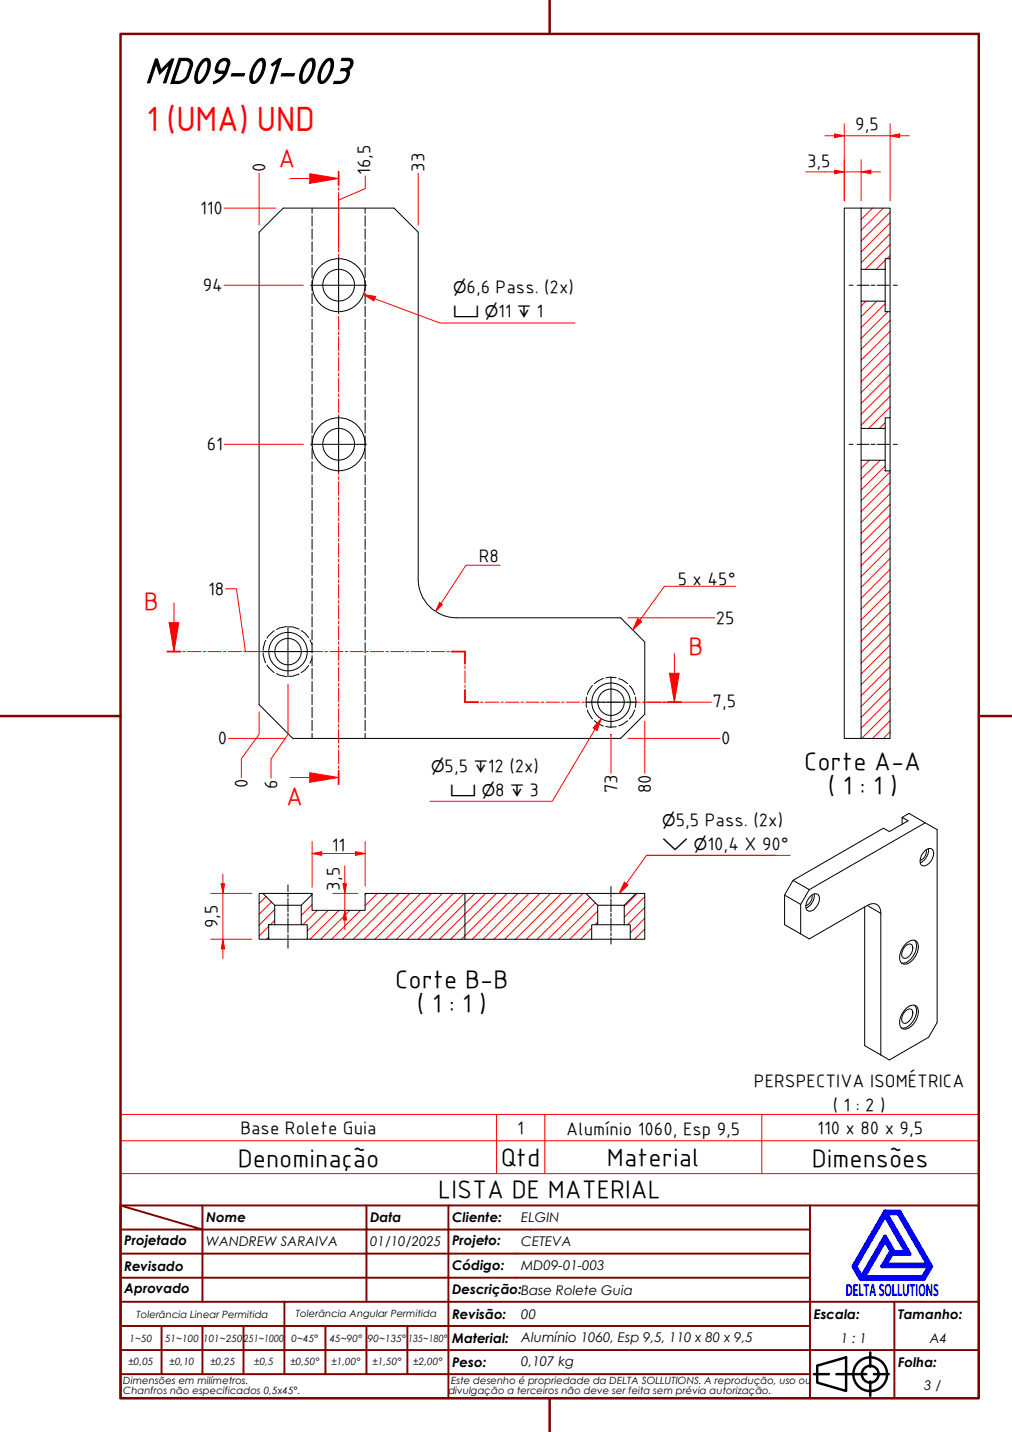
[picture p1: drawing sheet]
<svg xmlns="http://www.w3.org/2000/svg" width="210mm" height="297mm" viewBox="0 0 210 297" stroke-linecap="round" stroke-linejoin="round" font-family="sans-serif">
<!-- layer: Hatch (ABNT) -->
<g fill="none" stroke="#f00" stroke-width=".21">
<path d="M178.7 43.2l-.1 .1M181 43.2l-2.4 2.3M183.2 43.2l-4.6 4.6M183.6 54l-1.9 1.9M184.6 53l-.7 .7M184.6 50.7l-5.1 5.2M184.6 48.5l-6 6M184.6 46.3l-6 6M184.6 44l-6 6M179.6 62.5l-1 1M181.9 62.5l-3.3 3.2M183.6 63l-5 5"/>
<path d="M184.2 64.7l-5.6 5.5M184.6 79.9l-6 6M184.6 77.7l-6 6M184.6 75.4l-6 6.1M184.6 73.2l-6 6M184.6 71l-6 6M184.6 68.7l-6 6M184.6 66.5l-6 6M180.3 95.5l-1.7 1.7M182.6 95.5l-4 3.9M183.6 87.7l-1.2 1.2M183.6 96.7l-5 4.9"/>
<path d="M184.6 84.4l-4.4 4.5M184.6 82.2l-6 6M184.6 97.9l-6 6M184.6 118.1l-6 6M184.6 115.9l-6 6M184.6 113.6l-6 6M184.6 111.4l-6 6M184.6 109.1l-6 6M184.6 106.9l-6 6M184.6 104.6l-6 6M184.6 102.4l-6 6M184.6 100.1l-6 6"/>
<path d="M184.6 138.3l-6 6M184.6 136.1l-6 6M184.6 133.8l-6 6M184.6 131.6l-6 6M184.6 129.3l-6 6M184.6 127.1l-6 6M184.6 124.8l-6 6M184.6 122.6l-6 6M184.6 120.4l-6 6M184.6 151.8l-1.4 1.4M184.6 149.5l-3.6 3.7M184.6 147.3l-5.9 5.9"/>
<path d="M184.6 145l-6 6.1M184.6 142.8l-6 6M184.6 140.6l-6 6M55.2 186l-1.5 1.4M55.7 194.4l-.4 .4M55.7 192.2l-2 1.9M56.3 187.1l-2.6 2.6M57 190.9l-.9 .9M57 188.7l-3.3 3.2M64.7 187.6l-2.2 2.3M65.8 188.8l-3 3M68.1 188.8l-4.4 4.3"/>
<path d="M70.3 188.8l-6 6M72.5 188.8l-6 6M74.8 188.8l-6 6M76 185.3l-.3 .3M78.3 185.3l-2.6 2.6M80.5 185.3l-9.5 9.5M82.8 185.3l-9.5 9.5M85 185.3l-9.5 9.5M87.2 185.3l-9.4 9.5M89.5 185.3l-9.5 9.5M91.8 185.3l-9.5 9.5M94 185.3l-9.5 9.5"/>
<path d="M96.2 185.3l-9.5 9.5M98.5 185.3l-9.5 9.5M100.7 185.3l-9.5 9.5M103 185.3l-9.5 9.5M105.2 185.3l-9.5 9.5M107.5 185.3l-9.5 9.5M109.7 185.3l-9.5 9.5M112 185.3l-9.6 9.5M114.2 185.3l-9.5 9.5M116.4 185.3l-9.5 9.5M118.7 185.3l-9.5 9.5M120.9 185.3l-9.5 9.5"/>
<path d="M122.4 186.1l-8.7 8.7M122.7 194.8h.1M122.7 192.5l-2.3 2.3M123.5 187.3l-7.6 7.5M124 191.2l-.6 .6M124 189l-5.8 5.8M132.2 185.3l-2.7 2.7M133.7 192.7l-2.1 2.1M133.7 190.5l-3 3M133.7 188.2l-3.5 3.6M133.7 186l-4.2 4.3"/>
</g>
<!-- layer: Hidden (ABNT) -->
<g fill="none" stroke="#000" stroke-width=".21">
<path d="M64.7 43.2v1M64.7 44.8v2.1M64.7 47.5v2.1M64.7 50.1v2.2M64.7 52.8v2.2M64.7 55.5v2.1M64.7 58.2v2.1M75.7 43.2v1M75.7 44.8v2.1M75.7 47.5v2.1M75.7 50.1v2.2M75.7 52.8v2.2"/>
<path d="M75.7 55.5v2.1M75.7 58.2v2.1M64.7 60.9v2.1M64.7 63.5v2.2M64.7 66.2v2.2M64.7 68.9v2.2M64.7 71.6v2.2M64.7 74.3v2.1M64.7 77v2.1M64.7 79.7v2.1M75.7 60.9v2.1M75.7 63.5v2.2"/>
<path d="M75.7 66.2v2.2M75.7 68.9v2.2M75.7 71.6v2.2M75.7 74.3v2.1M75.7 77v2.1M75.7 79.7v2.1M64.7 82.3v2.2M64.7 85v2.2M64.7 87.7v2.1M64.7 90.4v2.1M64.7 93.1v2.1M64.7 95.7v2.2"/>
<path d="M64.7 98.4v2.2M75.7 82.3v2.2M75.7 85v2.2M75.7 87.7v2.1M75.7 90.4v2.1M75.7 93.1v2.1M75.7 95.7v2.2M75.7 98.4v2.2M64.7 101.1v2.2M64.7 103.8v2.1M64.7 106.5v2.1M64.7 109.2v2.1"/>
<path d="M64.7 111.9v2.1M64.7 114.5v2.2M64.7 117.2v2.1M64.7 119.9v2.1M75.7 101.1v2.2M75.7 103.8v2.1M75.7 106.5v2.1M75.7 109.2v2.1M75.7 111.9v2.1M75.7 114.5v2.2M75.7 117.2v2.1M75.7 119.9v2.1"/>
<path d="M54.6 135.4v.5l.5 1.6M55.1 132.8l-.5 1.7v.4M55.4 138l.3 .4 1.2 1.1M56.9 130.8l-1.2 1.1-.3 .5M57.4 139.7l.6 .3 1.4 .3M59.4 130l-1.4 .3-.6 .3M60 130l.8 .1 1.2 .4M62 139.8l-1.2 .5h-.8M62.5 130.8l.8 .5 .7 1M64 138l-.7 1-.8 .5M64.3 132.7l.4 1M64.7 136.6l-.4 1"/>
<path d="M64.7 122.6v2.1M64.7 125.3v2.1M64.7 127.9v2.2M64.7 130.6v2.2M64.7 133.3v2.2M64.7 136v2.1M64.7 138.7v2.1M75.7 122.6v2.1M75.7 125.3v2.1M75.7 127.9v2.2M75.7 130.6v2.2M75.7 133.3v2.2"/>
<path d="M75.7 136v2.1M75.7 138.7v2.1M64.7 141.4v2.1M64.7 144v2.2M64.7 146.7v2.2M64.7 149.4v2.2M64.7 152.1v1.1M75.7 141.4v2.1M75.7 144v2.2M75.7 146.7v2.2M75.7 149.4v2.2M75.7 152.1v1.1"/>
<path d="M121.7 144.6l-.1 .4 .1 1.7M121.8 147.3l.2 .4 .9 1.4M122.9 142.2l-.9 1.4-.2 .5M123.3 149.5l.4 .4 1.4 .7M125.1 140.7l-1.4 .7-.4 .4M125.7 150.7l.7 .1 1.4-.1M127.8 140.6l-1.4-.1-.7 .1M128.3 140.8l.8 .2 1.1 .8M130.2 149.5l-1.1 .8-.8 .3M130.6 142.2l.6 .8 .5 1.1M131.7 147.3l-.5 1.1-.6 .7M131.8 144.6l.1 1.1-.1 1"/>
</g>
<!-- layer: Visible (ABNT) -->
<g fill="none" stroke="#000" stroke-width=".21">
<path d="M58.7 43.2h23l5 5v72a8 8 0 0 0 8 8h34l5 5v15l-5 5h-68l-7-7v-98zM178.6 43.2h6v10.5h-1v2.2h-5zM178.6 43.2h-3.5v110h3.5M178.6 55.9v6.6M183.6 55.9v6.6M184.6 53.7v11M178.6 62.5h5v2.2h1v22h-1v2.2h-5zM178.6 95.5h5v2.2h1v55.5h-6zM178.6 88.9v6.6M183.6 88.9v6.6M184.6 86.7v11M187.1 171v-1.4l1.3 .7-3.9 2.2-1.3-.7-18.7 10.8"/>
<path d="M187.1 169.6l1.4-.9 5.9 3.4v40l-1.8 3.1-8.1 4.7-1.8-1.1M191.8 176.5a1.02 1.02 0 0 1 1.8 0 2.58 2.58 0 0 1-2.2 3.1 1.14 1.14 0 0 1-.5-1.5l.5-1.1zM191.9 170.7l-24 13.8M192.1 176.3a1.87 1.87 0 0 1-1.3 2.1M192.6 176a2.88 2.88 0 0 1-1.7 3M53.7 185.3h.8l2.5 2.5v4h-1.3v3h-2zM54.5 185.3h10.2v.2M55.7 194.8h8M57 187.8h5.5M57 191.8h5.5M62.5 187.8l2.2-2.3v3.3h11v-3.5h45.8l2.5 2.5v4h-1.3v3h-59v-3h-1.2zM96.4 185.3v9.5"/>
<path d="M121.5 185.3h10.4M122.7 194.8h8M124 187.8h5.5M124 191.8h5.5M129.5 187.8l2.4-2.5h1.8v9.5h-3v-3h-1.2zM162.7 185.7v6.1l5.2 3 12-7 2.8 1.6M166.1 187.6v6.1M167.9 184.5l-3.4-1.9-1.8 3.1M167.9 184.5l-1.8 3.1-3.4-1.9M168.1 185.9a1.02 1.02 0 0 1 1.8 0 2.65 2.65 0 0 1-2.2 3.1 1.16 1.16 0 0 1-.5-1.5l.2-.6zM168.4 185.7a1.95 1.95 0 0 1-1.2 2.1M168.9 185.4a2.88 2.88 0 0 1-1.7 3"/>
<path d="M179.3 188.1v28.8l3.4 1.9M179.9 187.8a1.71 1.71 0 0 1 2-.2 1.71 1.71 0 0 1 .8 1.8M182.7 189.4v29.4M187.7 196.3a.92 .92 0 0 1 1.6-.1 2.25 2.25 0 0 1-1.6 2.6 .77 .77 0 0 1-.7-1.1zM188 195.6a1.53 1.53 0 0 1 2.2-.2 3.6 3.6 0 0 1-2.6 4.6 1.17 1.17 0 0 1-1-1.4 4.3 4.3 0 0 1 1.4-3zM189.7 195a3.1 3.1 0 0 1-.8 4 2.04 2.04 0 0 1-1.9 .8M187.7 209.8a.9 .9 0 0 1 1.6-.1 2.25 2.25 0 0 1-1.6 2.6 .78 .78 0 0 1-.7-1.1zM188 209.1a1.53 1.53 0 0 1 2.2-.2 3.6 3.6 0 0 1-2.6 4.6 1.39 1.39 0 0 1-1-2 4.8 4.8 0 0 1 1.4-2.4zM189.7 208.5a3.1 3.1 0 0 1-.8 3.9 2.01 2.01 0 0 1-1.9 .8"/>
<circle cx="70.2" cy="59.2" r="3.3"/>
<circle cx="70.2" cy="59.2" r="5.5"/>
<circle cx="70.2" cy="92.2" r="3.3"/>
<circle cx="70.2" cy="92.2" r="5.5"/>
<circle cx="59.7" cy="135.2" r="2.74"/>
<circle cx="59.7" cy="135.2" r="4"/>
<circle cx="126.7" cy="145.7" r="2.74"/>
<circle cx="126.7" cy="145.7" r="4"/>
</g>
<!-- layer: Linha Corte (ABNT) -->
<g fill="none" stroke="#f00" stroke-width=".21">
<path d="M70.2 35.6v2.8M70.2 38.9v.5M70.2 39.9v2.8M70.2 43.2v.5M70.2 44.2v2.8M70.2 47.5v.5M70.2 48.5v2.8M70.2 51.8v.5M70.2 52.8v2.8M70.2 56v.6M70.2 57v2.9M70.2 60.3v.6"/>
<path d="M70.2 61.3v2.9M70.2 64.6v.6M70.2 65.6v2.8M70.2 68.9v.5M70.2 69.9v2.8M70.2 73.2v.5M70.2 74.2v2.8M70.2 77.5v.5M70.2 78.5v2.8M70.2 81.8v.5M70.2 82.7v2.9M70.2 86v.6"/>
<path d="M70.2 87v2.9M70.2 90.3v.6M70.2 91.3v2.9M70.2 94.6v.5M70.2 95.6v2.8M70.2 98.9v.5M70.2 99.9v2.8M70.2 103.2v.5M70.2 104.1v2.9M70.2 107.4v.6M70.2 108.4v2.9M70.2 111.7v.6"/>
<path d="M70.2 112.7v2.9M70.2 116v.6M70.2 117v2.9M70.2 120.3v.5M70.2 121.3v2.8M70.2 124.6v.5M70.2 125.6v2.8M70.2 128.9v.5M70.2 129.9v2.8M70.2 133.2v.5M70.2 134.1v2.9M70.2 137.4v.6"/>
<path d="M70.2 138.4v2.9M70.2 141.7v.6M70.2 142.7v2.8M70.2 146v.5M70.2 147v2.8M70.2 150.3v.5M70.2 151.3v2.8M70.2 154.6v.5M70.2 155.6v2.8M70.2 158.9v.5M70.2 159.9v2.8M64.2 161.3h6"/>
</g>
<path d="M70.2 35.6v2.8M70.2 159.9v2.8" fill="none" stroke="#f00" stroke-width=".36"/>
<path d="M64.2 160.3l6 1-6 1z" fill="#f00"/>
<path d="M64.2 37h6M60.1 161.3h4.1M64.2 160.3l6 1-6 1z" fill="none" stroke="#f00" stroke-width=".21"/>
<path d="M64.2 36l6 1-6 1z" fill="#f00"/>
<g fill="none" stroke="#f00" stroke-width=".21">
<path d="M60.1 37h4.1M64.2 36l6 1-6 1zM34.7 135.2h2.8M36.1 129.2v6M37.9 135.2h.6M38.9 135.2h2.8M42.1 135.2h.6M43.1 135.2h2.8M46.3 135.2h.6M47.3 135.2h2.8M50.5 135.2h.6M51.5 135.2h2.8"/>
<path d="M54.8 135.2h.5M55.8 135.2h2.7M59 135.2h.5M60 135.2h2.7M63.2 135.2h.5M64.2 135.2h2.8M67.4 135.2h.5M68.4 135.2h2.8M71.6 135.2h.6M72.6 135.2h2.8M75.8 135.2h.6M76.8 135.2h2.8"/>
<path d="M80 135.2h.6M81 135.2h2.8M84.2 135.2h.6M85.2 135.2h2.8M88.5 135.2h.5M89.5 135.2h2.7M92.7 135.2h.5M93.7 135.2h2.7v2.5M96.4 138.1v.6M96.4 139.1v2.6M96.4 142.1v.6M96.4 143.1v2.6h2.8"/>
<path d="M99.7 145.7h.5M100.6 145.7h2.8M103.9 145.7h.5M104.8 145.7h2.8M108.1 145.7h.5M109.1 145.7h2.7M112.3 145.7h.5M113.3 145.7h2.7M116.5 145.7h.5M117.5 145.7h2.7M120.7 145.7h.5M121.7 145.7h2.7"/>
<path d="M124.9 145.7h.5M125.9 145.7h2.7M129.1 145.7h.5M130.1 145.7h2.7M133.3 145.7h.5M134.3 145.7h2.7M137.5 145.7h.5M138.5 145.7h2.7"/>
</g>
<path d="M34.7 135.2h2.8M93.7 135.2h2.7v2.5M96.4 143.1v2.6h2.8M138.5 145.7h2.7" fill="none" stroke="#f00" stroke-width=".36"/>
<path d="M35.1 129.2h2l-1 6z" fill="#f00"/>
<path d="M35.1 129.2h2l-1 6zM36.1 125.1v4.1M139.9 139.7v6" fill="none" stroke="#f00" stroke-width=".21"/>
<path d="M138.9 139.7h2l-1 6z" fill="#f00"/>
<path d="M138.9 139.7h2l-1 6zM139.9 135.6v4.1" fill="none" stroke="#f00" stroke-width=".21"/>
<path d="M75.4 61.1l2.3 .9M25 236.6h178v-5.4h-178v12.2M103 231.2v12.2M113 231.2v12.2M158 231.2v12.2M203 236.6v6.8h-178M25 243.4v6.6h178v-6.6" fill="none" stroke="#f00" stroke-width=".21"/>
<!-- layer: Borda A3/A4 (ABNT) -->
<path d="M25 7h178v283h-178zM114 0v7M0 148.5h25M203 148.5h7M114 290v7" fill="none" stroke="#800000" stroke-width=".51"/>
<path d="M183.6 257.3l1.2 2.2-1.8 3.2h9.7l-1.3 2.2h-12.2zM183.6 252.1l4.4 7.6h-2.6l-1.8-3.2-4.9 8.4-1.3-2.2zM183.6 251.3h3l6.5 11.4-1.5 2.6h-13.1l-1.5-2.6zM183.8 251.7h2.5l6.2 10.6h-8.8l1.3-2.2h3.7zM185 259.7h.2l-.1 .2z" fill="none" stroke="#00f" stroke-width=".8"/>
<!-- layer: 0 -->
<path d="M178.5 265.3h13.1" fill="none" stroke="#000" stroke-width=".21"/>
<g fill="none" stroke="#800000" stroke-width=".4">
<path d="M25 250l17 5h-17M25 250h178v40h-178zM42 255h34v5h17M42 255v15M42 250v5M76 250v5h17v5M93 250v5h75M168 250v20h-143M25 260h51v10M25 275h17M33.5 275v10M50.5 275h-8.5v10"/>
<path d="M59 270v15h-8.5M67.5 275v10h-8.5M76 275v10h8.5M84.5 275v10M93 275h-42.5v10M93 260v5h-68M93 275v10h75M93 260h75M93 275h75M168 265h-75v10M185.5 270v10h17.5M203 270h-35v10h17.5v10"/>
<path d="M25 285h25.5M25 280h143v10M67.5 285h8.5M84.5 285h8.5v5"/>
</g>
<g fill="none" stroke="#000" stroke-width=".51">
<path d="M168.8 285h3.1M169.5 283.3l6-1.8v7l-6-1.7zM173.5 285h6.2M180.5 280.5v3M180.5 286.5v3M181.3 285h3"/>
<circle cx="180.5" cy="285" r="3.5"/>
<circle cx="180.5" cy="285" r="1.75"/>
</g>
<!-- layer: Marca de centro (ISO) -->
<path d="M64.4 59.2h11.6M70.2 53.4v11.6M64.4 92.2h11.6M70.2 86.4v11.6M54.5 135.2h10.5M59.7 129.9v10.5M121.5 145.7h10.5M126.7 140.4v10.5" fill="none" stroke="#000" stroke-width=".21"/>
<path d="M53.7 35.9v10.8M75.8 36.5v2.6l-5.6 2.4v10.4M86.7 35.9v10.8M46.5 59.2h16.4M46.5 43.2h10.7M46.5 92.2h16.4M46.8 122.1h2.2l1.9 13.1h2.1M47.4 153.2h11.8" fill="none" stroke="#f00" stroke-width=".21"/>
<path d="M75.4 61.1l2.5 .4-.3 .9z" fill="#f00"/>
<path d="M75.4 61.1l2.5 .4-.3 .9zM77.7 62l13.5 5h28.1M124.7 149.1l-1.3 2.1" fill="none" stroke="#f00" stroke-width=".21"/>
<path d="M124.7 149.1l-.9 2.4-.8-.5z" fill="#f00"/>
<path d="M123.4 151.2l-8.8 15h-25.4M124.7 149.1l-.9 2.4-.8-.5zM129.9 183.3l-1.5 2" fill="none" stroke="#f00" stroke-width=".21"/>
<path d="M129.5 183l.8 .6-1.9 1.7z" fill="#f00"/>
<path d="M134.1 177.4h29.8M160.9 177.4h-26.8l-4.2 5.9M129.5 183l.8 .6-1.9 1.7z" fill="none" stroke="#f00" stroke-width=".21"/>
<!-- layer: Linha de centro (ISO) -->
<g fill="none" stroke="#000" stroke-width=".21">
<path d="M59.7 183.5v1.4M59.7 185.3v.7M59.7 186.4v2.7M59.7 189.5v.6M59.7 190.5v2.9M59.7 193.9v.8M59.7 195.1v1.6M126.7 183.9v1.3M126.7 185.5v.6M126.7 186.5v2.6M126.7 189.5v.6M126.7 190.5v2.7"/>
<path d="M126.7 193.5v.6M126.7 194.5v1.3"/>
</g>
<path d="M64.7 177h2" fill="none" stroke="#f00" stroke-width=".21"/>
<path d="M64.7 177l2-.3v.7z" fill="#f00"/>
<path d="M64.7 177l2-.3v.7zM73.7 177h2" fill="none" stroke="#f00" stroke-width=".21"/>
<path d="M73.7 176.7l2 .3-2 .4z" fill="#f00"/>
<path d="M64.7 174.5v9.5M66.7 177h7M73.7 176.7l2 .3-2 .4zM75.7 174.5v9.3M71.5 183.3v2" fill="none" stroke="#f00" stroke-width=".21"/>
<path d="M71.1 183.3h.8l-.4 2z" fill="#f00"/>
<path d="M71.1 183.3h.8l-.4 2zM71.5 188.8v2" fill="none" stroke="#f00" stroke-width=".21"/>
<path d="M71.5 188.8l.4 2h-.8z" fill="#f00"/>
<path d="M71.5 179.6v3.7M46.2 183.3v2M69 185.3h5.2M71.5 188.8l.4 2h-.8zM71.5 185.3v3.5M71.5 190.8v2" fill="none" stroke="#f00" stroke-width=".21"/>
<path d="M45.9 183.3h.7l-.4 2z" fill="#f00"/>
<path d="M45.9 183.3h.7l-.4 2zM46.2 194.8v2" fill="none" stroke="#f00" stroke-width=".21"/>
<path d="M46.2 194.8l.4 2h-.7z" fill="#f00"/>
<path d="M173.1 28.2h2M53.7 147.7v4.6l-3.6 5.1v3.9M59.7 141.9v10.4l-3.5 5.1v4M126.7 152.4v8M133.7 149.7v10.7M43.7 185.3h8.5M43.7 194.8h8.5M46.2 194.8l.4 2h-.7zM46.2 181.3v2M46.2 185.3v9.5M46.2 196.8v2" fill="none" stroke="#f00" stroke-width=".21"/>
<!-- layer: Linha de centro (ISO) -->
<path d="M176.1 59.2h.8M177.8 59.2h2.5M180.7 59.2h.8M181.9 59.2h2.5M185.3 59.2h.8M176.1 92.2h.8M177.8 92.2h2.5M180.7 92.2h.8M181.9 92.2h2.5M185.3 92.2h.8" fill="none" stroke="#000" stroke-width=".21"/>
<path d="M173.1 27.8l2 .4-2 .3z" fill="#f00"/>
<path d="M173.1 27.8l2 .4-2 .3zM184.6 28.2h2" fill="none" stroke="#f00" stroke-width=".21"/>
<path d="M184.6 28.2l2-.4v.7z" fill="#f00"/>
<path d="M171.1 28.2h2M175.1 28.2h9.5M175.1 25.7v16M178.6 35.7h2M184.6 28.2l2-.4v.7zM184.6 25.7v16M186.6 28.2h2" fill="none" stroke="#f00" stroke-width=".21"/>
<path d="M178.6 35.7l2-.4v.7z" fill="#f00"/>
<path d="M173.1 35.7h2M178.6 35.7l2-.4v.7z" fill="none" stroke="#f00" stroke-width=".21"/>
<path d="M173.1 35.3l2 .4-2 .3z" fill="#f00"/>
<path d="M167.1 35.7h6M173.1 35.3l2 .4-2 .3zM175.1 35.7h3.5M175.1 33.2v8.5M178.6 33.2v8.5M180.6 35.7h2M91.5 125.2l-1.1 1.7" fill="none" stroke="#f00" stroke-width=".21"/>
<path d="M91.1 125l.7 .4-1.4 1.5z" fill="#f00"/>
<path d="M103.7 117.2h-7.1l-5.1 8M91.1 125l.7 .4-1.4 1.5zM130.2 128.2h18M130.2 153.2h19.2M133.5 145.7h14.1" fill="none" stroke="#f00" stroke-width=".21"/>
<path d="M132.7 128.6l-1.5 2.1" fill="none" stroke="#f00" stroke-width=".21"/>
<path d="M132.3 128.3l.8 .6-1.9 1.8z" fill="#f00"/>
<path d="M132.3 128.3l.8 .6-1.9 1.8zM152.6 121.6h-14.8l-5.1 7" fill="none" stroke="#f00" stroke-width=".21"/>
<text font-size="81.9" fill="#fff" x="188.7" y="289">.</text>
<text font-size="8.1" x="30" y="17.2">MD09-01-003</text>
<text font-size="7" fill="#f00" x="30.4" y="27.1">1 (UMA) UND</text>
<g font-size="5.4" fill="#f00">
<text x="57.7" y="34.7">A</text>
<text x="29.8" y="126.5">B</text>
<text x="142.8" y="135.9">B</text>
<text x="59.4" y="167.1">A</text>
</g>
<g font-size="5.4">
<text x="166.8" y="159.6">Corte A-A</text>
<text x="171.7" y="164.6">( 1 : 1 )</text>
<text x="82" y="205">Corte B-B</text>
<text x="86.5" y="210">( 1 : 1 )</text>
<text x="49.3" y="242">Denominação</text>
<text x="103.9" y="241.8">Qtd</text>
<text x="125.9" y="241.8">Material</text>
<text x="168.4" y="242">Dimensões</text>
<text x="90.9" y="248.5">LISTA DE MATERIAL</text>
</g>
<g font-size="3.9">
<text x="177.4" y="27.1">9,5</text>
<text x="55" y="35.7" transform="rotate(-90 55 35.7)">0</text>
<text x="88" y="35.7" transform="rotate(-90 88 35.7)">33</text>
<text x="167.4" y="34.6">3,5</text>
<text x="76.8" y="36.2" transform="rotate(-90 76.8 36.2)">16,5</text>
<text x="41.5" y="44.4">110</text>
<text x="42" y="60.4">94</text>
<text x="96.8" y="60.9">6,6 Pass. (2x)</text>
<text x="103.3" y="65.9">11</text>
<text x="111.3" y="65.9">1</text>
<text x="42.9" y="93.4">61</text>
<text x="99.3" y="116.7">R8</text>
<text x="43.2" y="123.4">18</text>
<text x="140.6" y="121.3">5 x 45°</text>
<text x="148.5" y="129.4">25</text>
<text x="147.8" y="146.6">7,5</text>
<text x="45.2" y="154.4">0</text>
<text x="149.6" y="154.4">0</text>
<text x="92.2" y="160.1">5,5</text>
<text x="101.2" y="160.1">12 (2x)</text>
<text x="51.3" y="163.5" transform="rotate(-90 51.3 163.5)">0</text>
<text x="57.5" y="163.6" transform="rotate(-90 57.5 163.6)">6</text>
<text x="102.7" y="165.1">8</text>
<text x="109.8" y="165.1">3</text>
<text x="128" y="164.6" transform="rotate(-90 128 164.6)">73</text>
<text x="135" y="164.6" transform="rotate(-90 135 164.6)">80</text>
<text x="140.2" y="171.3">5,5 Pass. (2x)</text>
<text x="68.8" y="176.5">11</text>
<text x="146.7" y="176.3">10,4 X 90°</text>
<text x="70.4" y="184.7" transform="rotate(-90 70.4 184.7)">3,5</text>
<text x="45.1" y="192.5" transform="rotate(-90 45.1 192.5)">9,5</text>
<text x="156.4" y="225.5">PERSPECTIVA ISOMÉTRICA</text>
<text x="172.8" y="230.5">( 1 : 2 )</text>
<text x="49.9" y="235.2">Base Rolete Guia</text>
<text x="107.3" y="235.2">1</text>
<text x="117.5" y="235.3">Alumínio 1060, Esp 9,5</text>
<text x="169.5" y="235.2">110 x 80 x 9,5</text>
</g>
<text font-size="3.9" fill="#00f" x="175.4" y="268.8">DELTASOLLUTIONS</text>
<g font-size="3.3">
<text x="94" y="60.9">⌀</text>
<text x="94" y="65.9">⌴ ⌀</text>
<text x="107.3" y="65.9">↧</text>
<text x="89.4" y="160.1">⌀</text>
<text x="98.3" y="160.1">↧</text>
<text x="93.4" y="165.1">⌴ ⌀</text>
<text x="105.8" y="165.1">↧</text>
<text x="137.4" y="171.3">⌀</text>
<text x="137.4" y="176.3">⌵ ⌀</text>
</g>
<g font-size="2.8">
<text x="42.8" y="253.5">Nome</text>
<text x="76.8" y="253.5">Data</text>
<text x="93.8" y="253.6">Cliente:</text>
<text x="108.1" y="253.5">ELGIN</text>
<text x="25.8" y="263.6">Revisado</text>
<text x="25.8" y="258.3">Projetado</text>
<text x="42.8" y="258.5">WANDREW SARAIVA</text>
<text x="76.8" y="258.4">01/10/2025</text>
<text x="93.8" y="263.4">Código:</text>
<text x="93.8" y="258.3">Projeto:</text>
<text x="108.1" y="263.5">MD09-01-003</text>
<text x="108.1" y="258.5">CETEVA</text>
<text x="25.8" y="268.3">Aprovado</text>
<text x="93.8" y="268.3">Descrição:Base Rolete Guia</text>
<text x="93.8" y="273.6">Revisão:</text>
<text x="108.1" y="273.5">00</text>
<text x="168.8" y="273.5">Escala:</text>
<text x="186.3" y="273.5">Tamanho:</text>
<text x="93.8" y="278.6">Material:</text>
<text x="108.1" y="278.3">Alumínio 1060, Esp 9,5, 110 x 80 x 9,5</text>
<text x="174.4" y="278.5">1 : 1</text>
<text x="192.8" y="278.6">A4</text>
<text x="93.8" y="283.5">Peso:</text>
<text x="108.1" y="283.3">0,107 kg</text>
<text x="186.3" y="283.5">Folha:</text>
<text x="191.7" y="288.4">3 / 3</text>
</g>
<g font-size="2.1">
<text x="28.3" y="273.3">Tolerância Linear Permitida</text>
<text x="61.4" y="273.1">Tolerância Angular Permitida</text>
<text x="26.9" y="278.3">1~50</text>
<text x="34.2" y="278.3">51~100</text>
<text x="42.1" y="278.3">101~250</text>
<text x="50.5" y="278.3">251~1000</text>
<text x="60.5" y="278.3">0~45°</text>
<text x="68.4" y="278.3">45~90°</text>
<text x="76.3" y="278.3">90~135°</text>
<text x="84.7" y="278.3">135~180°</text>
<text x="25.6" y="287.1">Dimensões em milímetros.</text>
<text x="26.6" y="283.2">±0,05</text>
<text x="35.2" y="283.2">±0,10</text>
<text x="43.6" y="283.2">±0,25</text>
<text x="52.7" y="283.2">±0,5</text>
<text x="60.2" y="283.2">±0,50°</text>
<text x="68.7" y="283.2">±1,00°</text>
<text x="77.2" y="283.2">±1,50°</text>
<text x="85.7" y="283.2">±2,00°</text>
<text x="93.6" y="287.1">Este desenho é propriedade da DELTA SOLLUTIONS. A reprodução, uso ou</text>
<text x="25.6" y="289.2">Chanfros não especificados 0,5x45°.</text>
<text x="93" y="289.2">divulgação a terceiros não deve ser feita sem prévia autorização.</text>
</g>
</svg>
